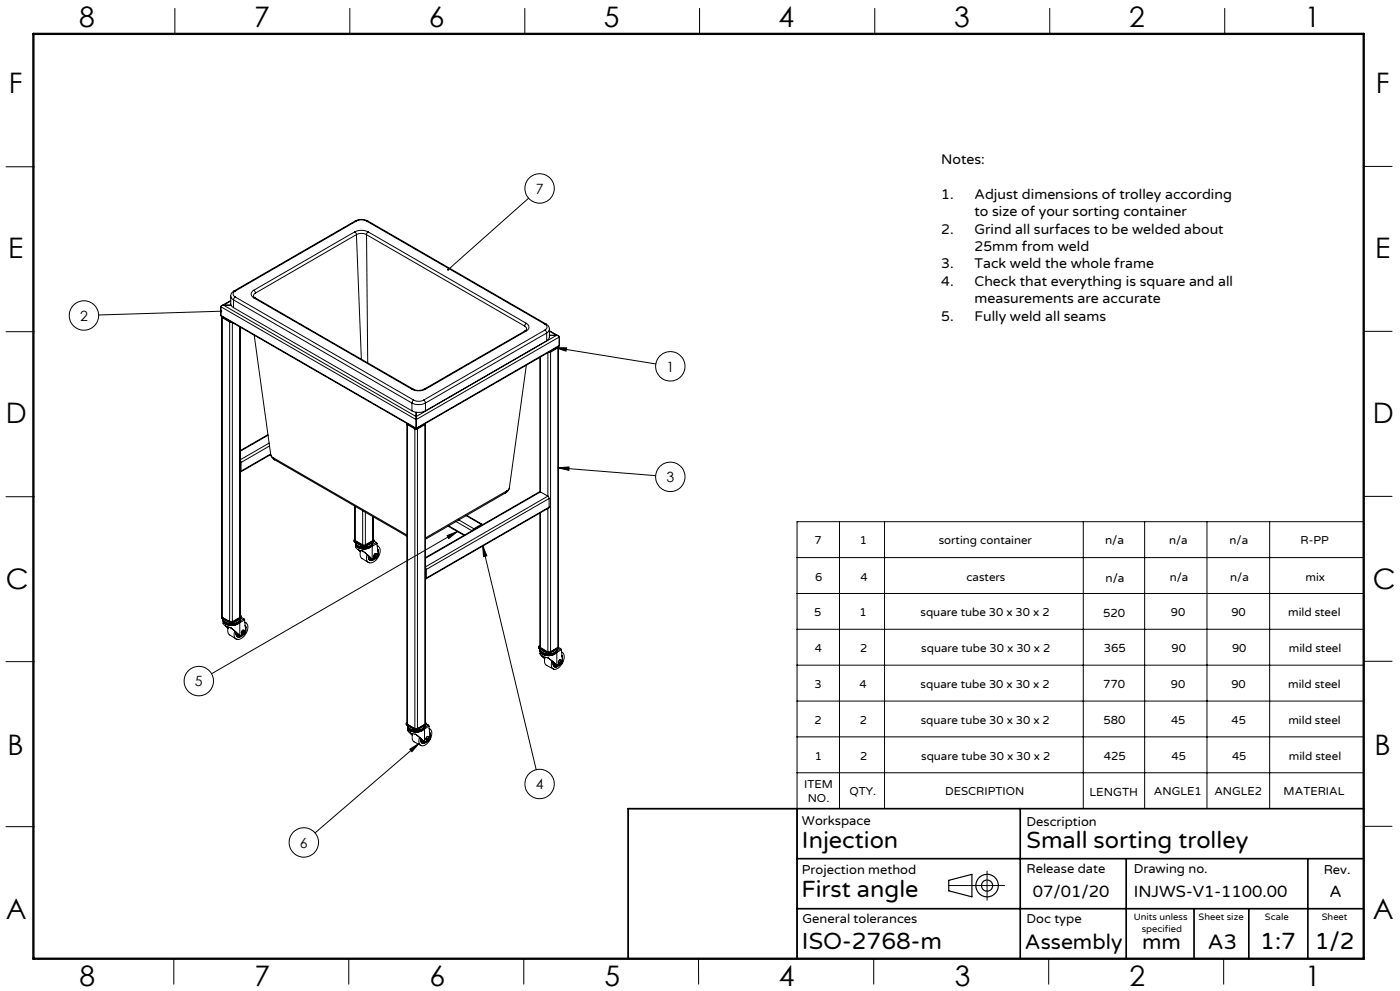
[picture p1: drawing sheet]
<svg xmlns="http://www.w3.org/2000/svg" width="420mm" height="297mm" viewBox="0 0 420 297" stroke-linecap="round" stroke-linejoin="round" font-family="sans-serif">
<g fill="none" stroke="#000" stroke-width=".35">
<path d="M284.6 263.8l7-1.8v6.8l-7-1.8z"/>
<circle cx="296.1" cy="265.4" r="1.66"/>
<circle cx="296.1" cy="265.4" r="3.4"/>
</g>
<g fill="none" stroke="#000" stroke-width=".3">
<path d="M52.5 2.5v7.7M105 2.5v7.7M157.4 2.5v7.7M209.9 2.5v7.7M262.4 2.5v7.7M314.9 2.5v7.7M367.4 2.5v7.7M1.8 50h8.5M158.6 59.4l-24.2 21.4M409.1 49.9h8.5M106.5 69.5a4.4 4.4 0 0 1 3.9 0M106.5 69.5l-30.4 17.5"/>
<path d="M106.5 69.5l.5 .8M106.6 66.2l.5-.2a4.2 4.2 0 0 1 3.2 .2M106.6 66.2h.3M106.6 66.2l-36.4 21M106.9 66.2a3.4 3.4 0 0 1 3.1 0M106.9 70.3l-30.2 17.5M106.9 66.2l-36.3 21M106.9 70.3l1.5 37.4M107 70.3a3.2 3.2 0 0 1 2.9 0M107 70.3h-.1M109.9 70.3h.1M110 70.3l47.3 27.4"/>
<path d="M110 66.2l53.5 31M110 70.3l.3 38.5M110.3 66.2h-.3M110.3 66.2l53.5 30.9M110.4 69.5l47.5 27.4M110.4 69.5l-.5 .8M1.8 99.4h8.5M66.3 94.5l.2 .3 58.3 33.7M66.3 91.9l58.5 33.9M66.3 94.5l58.5 33.8M66.3 91.9v2.6M66.4 93.3l-36.8 1.1"/>
<path d="M66.5 95v90.2l.2 .2M66.5 94.9l.2 .3M66.7 95.2l2.2 1.3M66.7 95.2v90.2M66.8 95l.1 .1M66.9 95.1l2.2 1.3M66.9 95.1h.1M67.1 91.5h-.5l-.3 .4M67.1 91.5l57.7 33.3M67.1 91.5h2.2M68.9 96.5l.6 .1M68.9 96.5v89.8"/>
<path d="M69.1 96.4h.2M69.1 96.3v.1M69.2 88.7v2.5l.9 1M69.2 88.7l.2 .6 .7 .6M69.2 90.1l-2.7 1.5M69.2 90.2l-2.1 1.3M69.7 96.7v89.6M70.1 89.9l53.5 30.9M70.1 89.9v2.3M70.1 92.2l53.5 30.9M70.2 87.2a1.66 1.66 0 0 0-1 1.5M70.2 87.2h.4"/>
<path d="M70.6 87.2a.93 .93 0 0 0-.7 .9 .93 .93 0 0 0 .7 .9M70.6 89l-.5 .9M70.6 89l53.5 30.9M71.9 98v87M72.1 98.1l-.2 86.9M76.1 87a1.2 1.2 0 0 0-.8 1.1 1.2 1.2 0 0 0 .8 1.1M76.1 89.2l47.5 27.5M76.1 87l.6 .8M76.1 89.2h.4M76.5 89.2l47.5 27.4M76.7 87.8a.75 .75 0 0 0-.7 .7 .75 .75 0 0 0 .5 .7M157.3 97.7h.1"/>
<path d="M157.4 97.7a.75 .75 0 0 1 .6 .7 .75 .75 0 0 1-.5 .8M157.5 99.2l-30.3 17.4M157.5 99.2h.4M157.9 96.9a1.2 1.2 0 0 1 .8 1.1 1.2 1.2 0 0 1-.8 1.2M157.9 99.2l-30.3 17.5M157.9 96.9l-.5 .8M163.5 97.2a.93 .93 0 0 1 .6 .8 .93 .93 0 0 1-.6 .9M163.5 98.9l.5 .9M163.5 98.9l-36.4 21M163.8 97.1a1.68 1.68 0 0 1 1 1.5M163.8 97.1l-.3 .1M164 99.8l-36.4 21"/>
<path d="M164 99.8v2.3M164.8 98.6v2.5l-.8 1M164.8 98.6l-.2 .6-.6 .6M164.8 99.1l2.7 1.5M164.8 99.3l2.2 1.2M409.1 99.3h8.5M76.3 100.5l4.9 35.7M123.6 116.7a4.7 4.7 0 0 0 4 0M124 116.6l1.3 .4 1.9-.4M124 116.6l-.4 .1M124.1 119.9a3.4 3.4 0 0 0 3 0M124.1 119.9l-.5 .9"/>
<path d="M127.1 119.9l.5 .9M127.2 116.6l.4 .1M157.9 109.4l-5.1 36.7M162 107.1v40.3M162.1 107v40.4M164 102.1l-36.4 21M164.4 105.7v43M164.8 100.5h2.2M165 105.4l-.2 .1M165 105.4h.1M165.2 105.5l-.7 .1M165.2 105.5v89.9"/>
<path d="M166.6 104.2h3.4l-.2 1zM166.6 104.2l30.1 4.9M167 100.5l.5 .1 .3 .4M167 100.5l-42.2 24.3M167.2 104.1l-2.2 1.3M167.2 104.1h.1M167.3 104l-.1 .1M167.4 104.2v90.2M167.4 104.2l-2.2 1.3M167.5 103.9l-.1 .3M167.5 104v90.2l-.1 .2M167.5 103.9l-42.7 24.6"/>
<path d="M167.8 103.5l-.3 .4M167.8 101l-43 24.8M167.8 103.5l-43 24.8M167.8 101v2.5M72.1 138l.2 .6M72.1 138.3v.2M72.1 138.5h.1M72.3 138.6v2.6M80.4 130.3l-8.3 4.7M80.4 130.5l-8.3 4.8M80.7 132.8l-8.6 5M80.9 133.7l-8.6 4.9"/>
<path d="M81.2 136.1l-8.9 5.1M81.2 136.2a2.2 2.2 0 0 0 1.2 1.6M81.2 136.2l.3 .6 .6 .5M81.2 136.2l-9 5.2M82.1 137.3l40 23M82.1 137.3l.3 .5M82.4 137.8l39.7 22.9M122.1 127.1v89.8l.1 .2M122.1 126.9l.1 .4M122.2 127.3l2.3 1.2M122.2 127.3v89.8M122.3 127.1l.1 .1"/>
<path d="M122.4 127.2l2.2 1.2M122.4 127.1v.1M123.6 120.8a4.7 4.7 0 0 0 4 0M123.6 123.1a4.7 4.7 0 0 0 4 0M123.6 120.8v2.3M124.5 128.5h.7M124.5 128.5v90.2M124.6 128.4l.2 .1M124.6 128.4h.1M124.8 124.8v1M124.8 128.3v.2M124.8 123.5v1.3"/>
<path d="M124.8 125.8v2.5M125.1 128.4l-.2 .1M125.1 128.4h.1M125.2 128.5v90.2M127.3 127.2l-2.2 1.2M127.3 127.1v.1M127.4 127.1l-.1 .1M127.5 127.3v89.8M127.5 127.3l-2.3 1.2M127.6 126.9l-.1 .4M127.6 127.1v89.8l-.1 .2M127.6 120.8v2.3"/>
<path d="M1.8 148.9h8.5M72.1 141.1v.1M72.3 141.2l-.2 .3M106.4 151.7v10.1l.2 .2M106.6 151.8v10.2M108.8 153.1v10.2M109.6 153.5v9.8M111.8 154.8v7.2M112 154.9l-.2 7.1M134.4 157.7l4.8 2.7M134.6 157.6l4.8 2.7M136.8 156.3l4.8 2.8"/>
<path d="M137.2 159.3l-73.7 42.6M137.6 155.8l4.6 2.7M139.8 154.5l4.6 2.7M140 154.4l4.7 2.8M142.2 158.5l-.4 .5M142.2 158.7l-.1 .1M142.2 158.7h.1M144.4 157.2h.3M144.4 157.2l-2.2 1.3M144.4 157.4l-2.2 1.3M144.4 157.4h.1M144.5 157.4h-.1"/>
<path d="M151.7 147.7l-24.1 13.9M151.9 147.2l-24.2 14M151.9 147.2l-.2 .5M152.8 146.1a2.13 2.13 0 0 1-1.1 1.6M152.8 146.1l-.2 .5-.7 .6M162 153.8v40.1l.1 .2M162.1 147.4h-.2l-34.3 19.7M162.1 147.4l2.3 1.3M162.1 147.4l-34.5 19.9M162.1 153.7v40.4M164.4 148.7l.3 .7M164.4 148.7l-36.8 21.2"/>
<path d="M164.4 152.4v43M164.7 152l-.1 .2-36.8 21.3M164.7 149.4l-36.8 21.3M164.7 149.4v2.6M164.7 152l-36.8 21.2M167.4 140.2l3.3-.3-.1 1.1zM167.4 140.2l29.3 2.4M251.8 156.3v86.1M265.4 156.3v86.1M325 156.3v86.1M343.4 156.3v86.1M362.1 156.3v86.1"/>
<path d="M380.9 156.3v86.1M409.1 148.8h8.5M409.1 156.3h-170v131h-50.6v-44.9h50.6M106.2 161.9l.2 .6M106.4 162.1l2.4 1.4M106.4 162.5l2.4 1.4M106.4 162.1v.4M106.4 161.6l-.2 .2 .2 .3M106.6 162l2.2 1.3M106.6 162.6a2.99 2.99 0 0 0 4.4 1.1l.6-.6 .1-.5M106.6 162.8a2.75 2.75 0 0 0 3.8 1.3 1.55 1.55 0 0 0 1.3-1.3 2.78 2.78 0 0 1-3.8 1.3 1.64 1.64 0 0 1-1.3-1.3zM106.6 162.6a3.1 3.1 0 0 0 4.7 .8l.4-.8"/>
<path d="M106.6 163.8a2.75 2.75 0 0 0 2.4 1.4M106.6 163.8h.1M106.6 162.6v1.2M107.4 164.7l.7 .6M107.5 164.7l.6 .6M108.2 165a1.99 1.99 0 0 0 .4 2.4l1.9 1.2M108.8 163.5h.8M108.8 163.9h.8M108.8 165.1l2.6 2.3M108.8 163.3h.8M108.8 163.5v.4M108.9 165.2h.1"/>
<path d="M109 165.2l2.6 2.4M109.6 163.5v.4M110.5 166.6a.98 .98 0 0 0 .2 1.1 .98 .98 0 0 0 1.1 .2 .98 .98 0 0 1-1.1-.2 .98 .98 0 0 1-.2-1.1zM110.7 166.7l.1 .8 .4 .3M110.8 166.9a.91 .91 0 0 0 .5 1 .91 .91 0 0 0 1.2-.3l.4-.4M111.1 167.1a.82 .82 0 0 0 .7 .6 .82 .82 0 0 0 .8-.5M111.4 167.4l.2 .2M111.6 167.6h.1M111.7 163.7v3.9M111.7 162.6a2.12 2.12 0 0 1-2.8 1.9 2.16 2.16 0 0 1-2.3-1.4 2.94 2.94 0 0 0 4.3 1l.8-.9M111.7 163.2v.5M111.8 162l-2.2 1.3"/>
<path d="M112 161.6h.1M112 161.6l.2 .3-.2 .2M112 162.1v.4M112 162.1l-2.4 1.4M112 162.5l-2.4 1.4M112.1 166.5l.3 .1M112.1 166.5v.5l.3 .2M112.2 161.9l-.2 .6M112.2 162.1l.7 .5M112.4 166.6l.1 .3M112.4 167.2h.3M112.5 166.9l.2 .3"/>
<path d="M112.5 166.9l-.1 .3M112.5 167.2l-.8 .4M112.5 166l-.4 .5v.4M112.6 165.9l.3 .2M112.6 165.9l-.5 .6M112.6 165.9l.7 .3M112.6 166h.2M112.7 166.4l-.3 .2M112.7 166.4l-.2 .5M112.7 166.4l.2-.1a.38 .38 0 0 1 .2 .5 .38 .38 0 0 1-.6 .1zM112.8 166h.1M112.9 166.1l-.2 .3"/>
<path d="M112.9 166.1l.2 .1M112.9 162.6l.2 .3M112.9 162.6l-1.2 .6M113.1 167l-.4 .2M113.1 166.2l-.4 .2M113.1 166.2l.2 .3M113.1 166.2h.2M113.1 162.9l.2 3.6M113.1 162.9l-1.4 .8M113.1 166.2v.6l-.5 .3M113.2 163.6a1.95 1.95 0 0 1 .5 2.9 2.58 2.58 0 0 1-3.3 1.9 2.05 2.05 0 0 1-.3-2.2M113.2 163.5l.3 .3"/>
<path d="M113.3 166.2v.3M113.3 164.6l.2 .5M113.3 164.8l.3 .8-.2 .8M113.3 166.5l-.2 .5M127.6 170.1l.3 .6M127.6 170.4l.1 .2M127.6 173.1h.1M127.6 170.6h.1M127.7 173.1l-.1 .1M127.7 161.2l-.1 .3M127.7 161.2h-.1M127.9 173.2l-.3 .3"/>
<path d="M127.9 170.7v2.5M134.1 160.5l3.1-1.2-2.6 2.1zM144.8 163.5l1.2 3.1-.9 .2zM144.8 163.5l16.1 67.2M239.1 177.9h170M239.1 167.1h170M1.8 198.3h8.5M66.5 184.8l.2 .2M66.7 185l2.2 1.3M66.7 185l2.4 1.4M66.7 185.4l2.4 1.4M66.9 186.7h.1"/>
<path d="M66.9 185.8a3.1 3.1 0 0 0 4.8 .6l.3-.6a2.95 2.95 0 0 1-4.1 1.1l-.7-.5zM67 186.7a2.82 2.82 0 0 0 2.3 1.4M67 185.6a2.84 2.84 0 0 0 3.9 1.2l.9-.7 .2-.5M67.7 187.6l.7 .7-.6-.6M68.5 187.9a1.99 1.99 0 0 0 .4 2.4l1.9 1.2M68.9 186.3h.8M69.1 186.4h.8M69.1 186.8h.8M69.1 186.4v.4M69.1 188.1l2.5 2.3M69.2 188.1h.1M69.3 188.1l2.6 2.4"/>
<path d="M69.9 186.4v.4M70.8 189.5a.97 .97 0 0 0 .2 1.1 .97 .97 0 0 0 1.1 .2 .97 .97 0 0 1-1.1-.2 .97 .97 0 0 1-.2-1.1zM70.9 189.6l.1 .6 .5 .6M71.1 189.8a.96 .96 0 0 0 .7 1.1 .96 .96 0 0 0 1.2-.5l.2-.3M71.4 190.1a.82 .82 0 0 0 .7 .5 .82 .82 0 0 0 .8-.5M71.6 190.4l.3 .1M71.9 190.5h.1M71.9 185l-2.2 1.3M71.9 186.6v3.9M72 186.1l-.1 .5M72 185.5a2.02 2.02 0 0 1-2.4 2 2.26 2.26 0 0 1-2.7-1.5 2.96 2.96 0 0 0 4.4 1l.7-.9M72 185.5a2.75 2.75 0 0 1-3.7 1.3 1.54 1.54 0 0 1-1.4-1.3v1.2"/>
<path d="M72.1 184.4l.4 .3-.2 .3M72.3 185v.4M72.3 185l-2.4 1.4M72.3 185.4l-2.4 1.4M72.5 184.8l-.2 .6M72.5 189.4v.5l.2 .2M72.5 185l.7 .5M72.5 189.4l.2 .1M72.7 189.5v.3M72.7 190.1h.3M72.7 189.8l.3 .3M72.7 189.8v.3"/>
<path d="M72.8 190.1l-.9 .4M72.8 188.9l-.3 .3v.6M72.8 188.9l.3 .2M72.8 188.9l-.3 .5M72.8 188.9l.8 .2M72.9 188.9h.2M73 189.3l-.3 .2M73 189.3l-.3 .5M73 189.4l.2-.2a.39 .39 0 0 1 .2 .5 .39 .39 0 0 1-.6 .1zM73.1 188.9h.1M73.1 189.1l-.1 .2M73.1 189.1h.3"/>
<path d="M73.2 185.5l.2 .3M73.2 185.5l-1.2 .6M73.4 185.8l.2 3.7M73.4 189.9l-.4 .2M73.4 189.1l-.4 .2M73.4 189.1l.2 .3M73.4 189.1h.2M73.4 185.8l-1.5 .8M73.4 189.2a.62 .62 0 0 1-.5 .8M73.4 186.5a1.87 1.87 0 0 1 .6 2.9 2.61 2.61 0 0 1-3.3 2 2.09 2.09 0 0 1-.3-2.3M73.4 186.5l.4 .2M73.6 187.5l.2 .6"/>
<path d="M73.6 189.1v.3M73.6 187.7l.2 .6-.1 1M73.6 189.4l-.2 .5M161.6 193.8l.1 .6M161.7 194.1l2.4 1.4M161.7 194.1v.3M161.7 194.4l2.4 1.4M162 193.5l-.4 .3 .1 .3M162 194.6a2.96 2.96 0 0 0 4.4 1l.7-1M162 194.8a2.62 2.62 0 0 0 3.5 1.4 1.86 1.86 0 0 0 1.6-1.4 2.94 2.94 0 0 1-4.3 1.1l-.6-.5zM162 195.9a3.3 3.3 0 0 0 2.5 1.3M162 195.9l1.4 1.5-.9-.9"/>
<path d="M162 194.6a2.84 2.84 0 0 0 4 1.2l.7-.4 .4-.8M162 195.9h.1M162 194.6v1.3M162.1 194.1l2.3 1.3M163.5 197a2.06 2.06 0 0 0 .4 2.4l2.1 1.1M164.1 195.5h.9M164.1 195.8h.9M164.1 195.5v.3M164.3 197.1l2.5 2.2M164.4 195.4h.8M164.4 197.1l.1 .1M164.5 197.2l2.5 2.2"/>
<path d="M165 195.5v.3M165.9 198.4a.95 .95 0 0 0 .1 1.1 .95 .95 0 0 0 1.1 .3M166.1 198.5a.98 .98 0 0 0 .5 1.2M166.3 198.7a.89 .89 0 0 0 .5 1.1 .89 .89 0 0 0 1.2-.6l.1-.1M166.5 199a.68 .68 0 0 0 .7 .6 .68 .68 0 0 0 .7-.6l-.9 .4M166.8 199.3h.1M166.8 199.3l.2 .2M167 199.4h.1M167 195.5v3.9M167.1 194.6a1.92 1.92 0 0 1-2.3 1.9 2.28 2.28 0 0 1-2.8-1.5 2.3 2.3 0 0 0 2.9 1.5 2.2 2.2 0 0 0 2.2-1.5M167.1 195l-.1 .5M167.4 194.1l-2.4 1.4"/>
<path d="M167.4 194.4l-2.4 1.4M167.4 194.1l-2.2 1.3M167.5 198.3v.5l.4 .3M167.5 193.8l-.1 .3M167.5 194l.7 .4M167.5 198.3l.4 .2M167.9 197.8l-.4 .5M167.9 198.5l.1 .3M167.9 197.8l.8 .2M167.9 199.1h.3M167.9 197.8l.4 .2M168 198.8l.2 .3"/>
<path d="M168 198.8l-.1 .3M168.2 194.4l.2 .3M168.2 198.3l-.3 .2M168.2 198.3l-.2 .5M168.2 194.4l-1.1 .6M168.2 198.9h.1M168.3 198.4l.3-.1v.1l-.4 .5zM168.3 198l-.1 .3M168.3 198h.3M168.4 194.7l.3 3.3M168.4 194.7l-1.4 .8M168.5 198.3h.1"/>
<path d="M168.6 198.9l-.4 .2M168.6 198l-.4 .3M168.6 198l.2 .3M168.6 198h.1M168.6 196.5l.1 .3M168.6 196.6l.1 1.3M168.7 195.5l-.2-.1a1.99 1.99 0 0 1 .4 2.9 2.77 2.77 0 0 1-2.9 2.2 2.1 2.1 0 0 1-.4-2.4M168.7 198l.1 .3M168.8 198.3l-.2 .6M239.1 199.4h170M239.1 188.6h170M409.1 198.2h8.5"/>
<path d="M121.8 216.7l.2 .6M122 216.5l-.2 .2 .2 .3M122 217v.3M122 217l2.5 1.4M122 217.3l2.5 1.4M122.1 216.5h-.1M122.2 217.1l2.3 1.3M122.3 218.8a3.1 3.1 0 0 0 2.5 1.3M122.3 218.8l1.4 1.5M122.3 217.9a2.81 2.81 0 0 0 3.9 1.3l.8-.4 .4-.8a3 3 0 0 1-4.7 .7zM122.3 217.7a2.96 2.96 0 0 0 4.3 1.1l.6-.6 .2-.5a3.1 3.1 0 0 1-4.7 .8zM122.3 217.5a2.96 2.96 0 0 0 4.3 1l.6-.5 .2-.5"/>
<path d="M122.3 217.5a2.84 2.84 0 0 0 4 1.2l.9-.7 .2-.5M122.3 218.8h.1M122.3 217.5v1.3M122.8 219.4l.9 .9M123.8 219.9v.1a1.99 1.99 0 0 0 .4 2.3l2.1 1.1M124.5 218.4h.7M124.5 218.7h.7M127.4 218.5v3.9M127.4 218v.5M127.4 217.5v.4M127.5 217.1l-2.3 1.3M127.6 216.5h.1"/>
<path d="M127.7 216.5l.1 .2-.1 .3M127.7 217v.3M127.7 217l-2.5 1.4M127.7 217.3l-2.5 1.4M127.8 216.7l-.1 .6M127.8 217l.7 .3M128.5 217.3l.2 .3M128.5 217.3l-1.1 .7M128.7 217.6l-1.3 .9M128.7 217.6l.3 3.2M128.8 218.4a2 2 0 0 1 .4 2.9l-.2 .3a2.39 2.39 0 0 1-2.9 1.7 2.24 2.24 0 0 1-.2-2.3M128.8 218.3l.1 .1"/>
<path d="M128.9 219.4l.1 .3M128.9 219.6l.2 .5-.1 .7M239.1 210.1h170M122.9 224.5l2.9-1.7-2.2 2.5zM124.6 220l2.5 2.2M124.7 220.1h.1M124.8 220.1l2.5 2.3M125.8 222.8l-31.3 26.8M126.3 221.4a.95 .95 0 0 0 .1 1 .95 .95 0 0 0 1 .3M126.4 221.4a1 1 0 0 0 .5 1.3M126.5 221.6a.85 .85 0 0 0 .5 1.1 .85 .85 0 0 0 1.1-.3l.3-.4M126.8 221.9a.72 .72 0 0 0 .7 .5 .72 .72 0 0 0 .7-.4"/>
<path d="M127.1 222.2h.1M127.1 222.2l.2 .2M127.3 222.4h.1M127.8 221.2v.6l.4 .2M127.8 221.2l.4 .2M128.2 221.9l-.8 .5M128.2 220.7l-.4 .5M128.2 220.7l.8 .3M128.2 220.7l.4 .2M128.2 221.4l.1 .4M128.2 222h.2M128.3 221.8l.1 .2"/>
<path d="M128.3 221.8l-.1 .2M128.4 221.2l-.2 .2M128.4 221.2l-.1 .6M128.5 221.8h.1M128.6 221.3h.3a.3 .3 0 0 1-.1 .4 .3 .3 0 0 1-.4-.1zM128.6 220.9l-.2 .3M128.6 220.9l.2 .1M128.7 221.2l.2 .1a.3 .3 0 0 1-.1 .4 .3 .3 0 0 1-.4-.1zM128.8 221.2h.1M128.8 221.8l-.4 .2M128.8 221l-.4 .2M128.8 221l.2 .3"/>
<path d="M128.8 221h.2M129 220.8v.1M129 221v.3M129 221.3l-.2 .5M239.1 231.6h170M239.1 220.8h170M1.8 247.8h8.5M409.1 247.6h8.5M284.6 265.4h16.8M296.1 261.1v8.7M52.1 287.3v7.7M104.6 287.3v7.7"/>
<path d="M157.1 287.3v7.7M209.6 287.3v7.7M262.1 287.3v7.7M314.6 287.3v7.7M367.1 287.3v7.7"/>
<circle cx="161.9" cy="56.5" r="4.4"/>
<circle cx="25.2" cy="94.6" r="4.4"/>
<circle cx="201.1" cy="109.8" r="4.4"/>
<circle cx="201.1" cy="142.9" r="4.4"/>
<circle cx="59.6" cy="204.1" r="4.4"/>
<circle cx="161.9" cy="235" r="4.4"/>
<circle cx="91.1" cy="252.5" r="4.4"/>
</g>
<path d="M239.1 242.4v44.9M239.1 257.3h170M306.1 242.4v44.9M337.9 257.3v30M392.4 257.3v30M409.1 242.4h-220.6v44.9M239.1 272.3h170M358.2 272.3v15M374.6 272.3v15" fill="none" stroke="#000" stroke-width=".5"/>
<path d="M10 10.2h399.1v277.1h-399.1z" fill="none" stroke="#000" stroke-width=".7"/>
<path d="M166.6 104.2h3.4l-.2 1zM66.1 93a.34 .34 0 0 0 .1 .5 .34 .34 0 0 0 .5-.3l-.3 .1 .3-.1-.3-.3zM167.4 140.2l3.3-.3-.1 1.1zM144.8 163.5l1.2 3.1-.9 .2zM134.1 160.5l3.1-1.2-2.6 2.1zM122.9 224.5l2.9-1.7-2.2 2.5zM134.2 80.6v.4l.2-.2-.2 .2a.33 .33 0 0 0 .5 0 .33 .33 0 0 0 0-.4 .33 .33 0 0 0-.5 0z" fill="#000"/>
<g font-size="8.5">
<text x="23.8" y="8">8</text>
<text x="76.3" y="8">7</text>
<text x="128.7" y="8">6</text>
<text x="181.2" y="8">5</text>
<text x="233.6" y="8">4</text>
<text x="286.3" y="8">3</text>
<text x="338.7" y="8">2</text>
<text x="391.4" y="8">1</text>
<text x="2.7" y="28">F</text>
<text x="412.8" y="28">F</text>
<text x="2.4" y="77.2">E</text>
<text x="412.5" y="77.2">E</text>
<text x="1.8" y="126.8">D</text>
<text x="411.9" y="126.9">D</text>
<text x="1.8" y="176.6">C</text>
<text x="411.9" y="176.7">C</text>
<text x="2.3" y="226.2">B</text>
<text x="412.4" y="226.2">B</text>
<text x="1.7" y="275.4">A</text>
<text x="411.8" y="275.5">A</text>
<text x="23.9" y="295.5">8</text>
<text x="76.4" y="295.5">7</text>
<text x="128.8" y="295.5">6</text>
<text x="181.3" y="295.5">5</text>
<text x="233.7" y="295.5">4</text>
<text x="286.4" y="295.5">3</text>
<text x="338.8" y="295.5">2</text>
<text x="391.5" y="295.5">1</text>
</g>
<g font-size="7.1">
<text x="240.6" y="254">Injection</text>
<text x="308" y="254">Small sorting trolley</text>
<text x="240.4" y="268.8">First angle</text>
<text x="240.6" y="284.3">ISO-2768-m</text>
<text x="378.1" y="284.3">1:7</text>
<text x="394.4" y="284.3">1/2</text>
</g>
<g font-size="6.3">
<text x="307.5" y="284.3">Assembly</text>
<text x="342.6" y="284.3">mm</text>
<text x="362.4" y="284.3">A3</text>
</g>
<g font-size="4.9">
<text x="309.9" y="268.7">07/01/20</text>
<text x="340.1" y="268.7">INJWS-V1-1100.00</text>
<text x="398.9" y="268.7">A</text>
</g>
<g font-size="4.2">
<text x="282.4" y="49.1">Notes:</text>
<text x="160.7" y="58.1">7</text>
<text x="282.4" y="59.5">1.</text>
<text x="292.4" y="59.5">Adjust dimensions of trolley according</text>
<text x="292.4" y="64.8">to size of your sorting container</text>
<text x="282.4" y="70">2.</text>
<text x="292.4" y="70">Grind all surfaces to be welded about</text>
<text x="292.4" y="75.2">25mm from weld</text>
<text x="282.4" y="80.5">3.</text>
<text x="292.4" y="80.5">Tack weld the whole frame</text>
<text x="282.4" y="85.7">4.</text>
<text x="292.4" y="85.7">Check that everything is square and all</text>
<text x="292.4" y="90.9">measurements are accurate</text>
<text x="24" y="96.2">2</text>
<text x="282.4" y="96.2">5.</text>
<text x="292.4" y="96.2">Fully weld all seams</text>
<text x="199.9" y="111.4">1</text>
<text x="199.9" y="144.5">3</text>
<text x="58.5" y="205.7">5</text>
<text x="160.7" y="236.6">4</text>
<text x="90" y="254.1">6</text>
</g>
<g font-size="3.9">
<text x="240.6" y="247.2">Workspace</text>
<text x="307.9" y="247.4">Description</text>
<text x="240.6" y="262.1">Projection method</text>
<text x="308" y="261.5">Release date</text>
<text x="340.1" y="261.5">Drawing no.</text>
<text x="397.1" y="262.1">Rev.</text>
<text x="240.7" y="276.6">General tolerances</text>
<text x="308" y="276.6">Doc type</text>
</g>
<g font-size="3.5">
<text x="244.4" y="163">7</text>
<text x="257.9" y="163">1</text>
<text x="281.6" y="163">sorting container</text>
<text x="331.5" y="163.2">n/a</text>
<text x="350.7" y="163">n/a</text>
<text x="368.9" y="163">n/a</text>
<text x="390.1" y="163">R-PP</text>
<text x="244.6" y="174.2">6</text>
<text x="258.1" y="174.2">4</text>
<text x="289.9" y="174.2">casters</text>
<text x="331.7" y="174.3">n/a</text>
<text x="350.9" y="174.2">n/a</text>
<text x="369.1" y="174.2">n/a</text>
<text x="391.6" y="174.2">mix</text>
<text x="244.3" y="184.7">5</text>
<text x="257.8" y="184.7">1</text>
<text x="276.2" y="184.7">square tube 30 x 30 x 2</text>
<text x="330.9" y="184.9">520</text>
<text x="351.2" y="184.7">90</text>
<text x="369.4" y="184.7">90</text>
<text x="386.4" y="184.7">mild steel</text>
<text x="244.5" y="195.4">4</text>
<text x="258" y="195.4">2</text>
<text x="276.4" y="195.4">square tube 30 x 30 x 2</text>
<text x="331.1" y="195.5">365</text>
<text x="351.5" y="195.4">90</text>
<text x="369.6" y="195.4">90</text>
<text x="386.7" y="195.4">mild steel</text>
<text x="244.3" y="206.1">3</text>
<text x="257.8" y="206.1">4</text>
<text x="276.2" y="206.1">square tube 30 x 30 x 2</text>
<text x="330.9" y="206.2">770</text>
<text x="351.3" y="206.1">90</text>
<text x="369.4" y="206.1">90</text>
<text x="386.5" y="206.1">mild steel</text>
<text x="244.4" y="217">2</text>
<text x="257.9" y="217">2</text>
<text x="276.2" y="217">square tube 30 x 30 x 2</text>
<text x="331" y="217.1">580</text>
<text x="351.3" y="217">45</text>
<text x="369.5" y="217">45</text>
<text x="386.5" y="217">mild steel</text>
<text x="244.5" y="227.7">1</text>
<text x="258" y="227.7">2</text>
<text x="276.4" y="227.7">square tube 30 x 30 x 2</text>
<text x="331.1" y="227.9">425</text>
<text x="351.4" y="227.7">45</text>
<text x="369.6" y="227.7">45</text>
<text x="386.6" y="227.7">mild steel</text>
<text x="241.2" y="236.2">ITEM</text>
<text x="254.8" y="238.3">QTY.</text>
<text x="283.5" y="238.3">DESCRIPTION</text>
<text x="326.9" y="238.5">LENGTH</text>
<text x="346.2" y="238.3">ANGLE1</text>
<text x="364.3" y="238.3">ANGLE2</text>
<text x="385.1" y="238.3">MATERIAL</text>
<text x="242.3" y="240.4">NO.</text>
</g>
<g font-size="2.8">
<text x="340.1" y="275.6">Units unless</text>
<text x="359.6" y="275.6">Sheet size</text>
<text x="379.5" y="275.8">Scale</text>
<text x="396.5" y="275.6">Sheet</text>
<text x="342.5" y="279.4">specified</text>
</g>
</svg>
